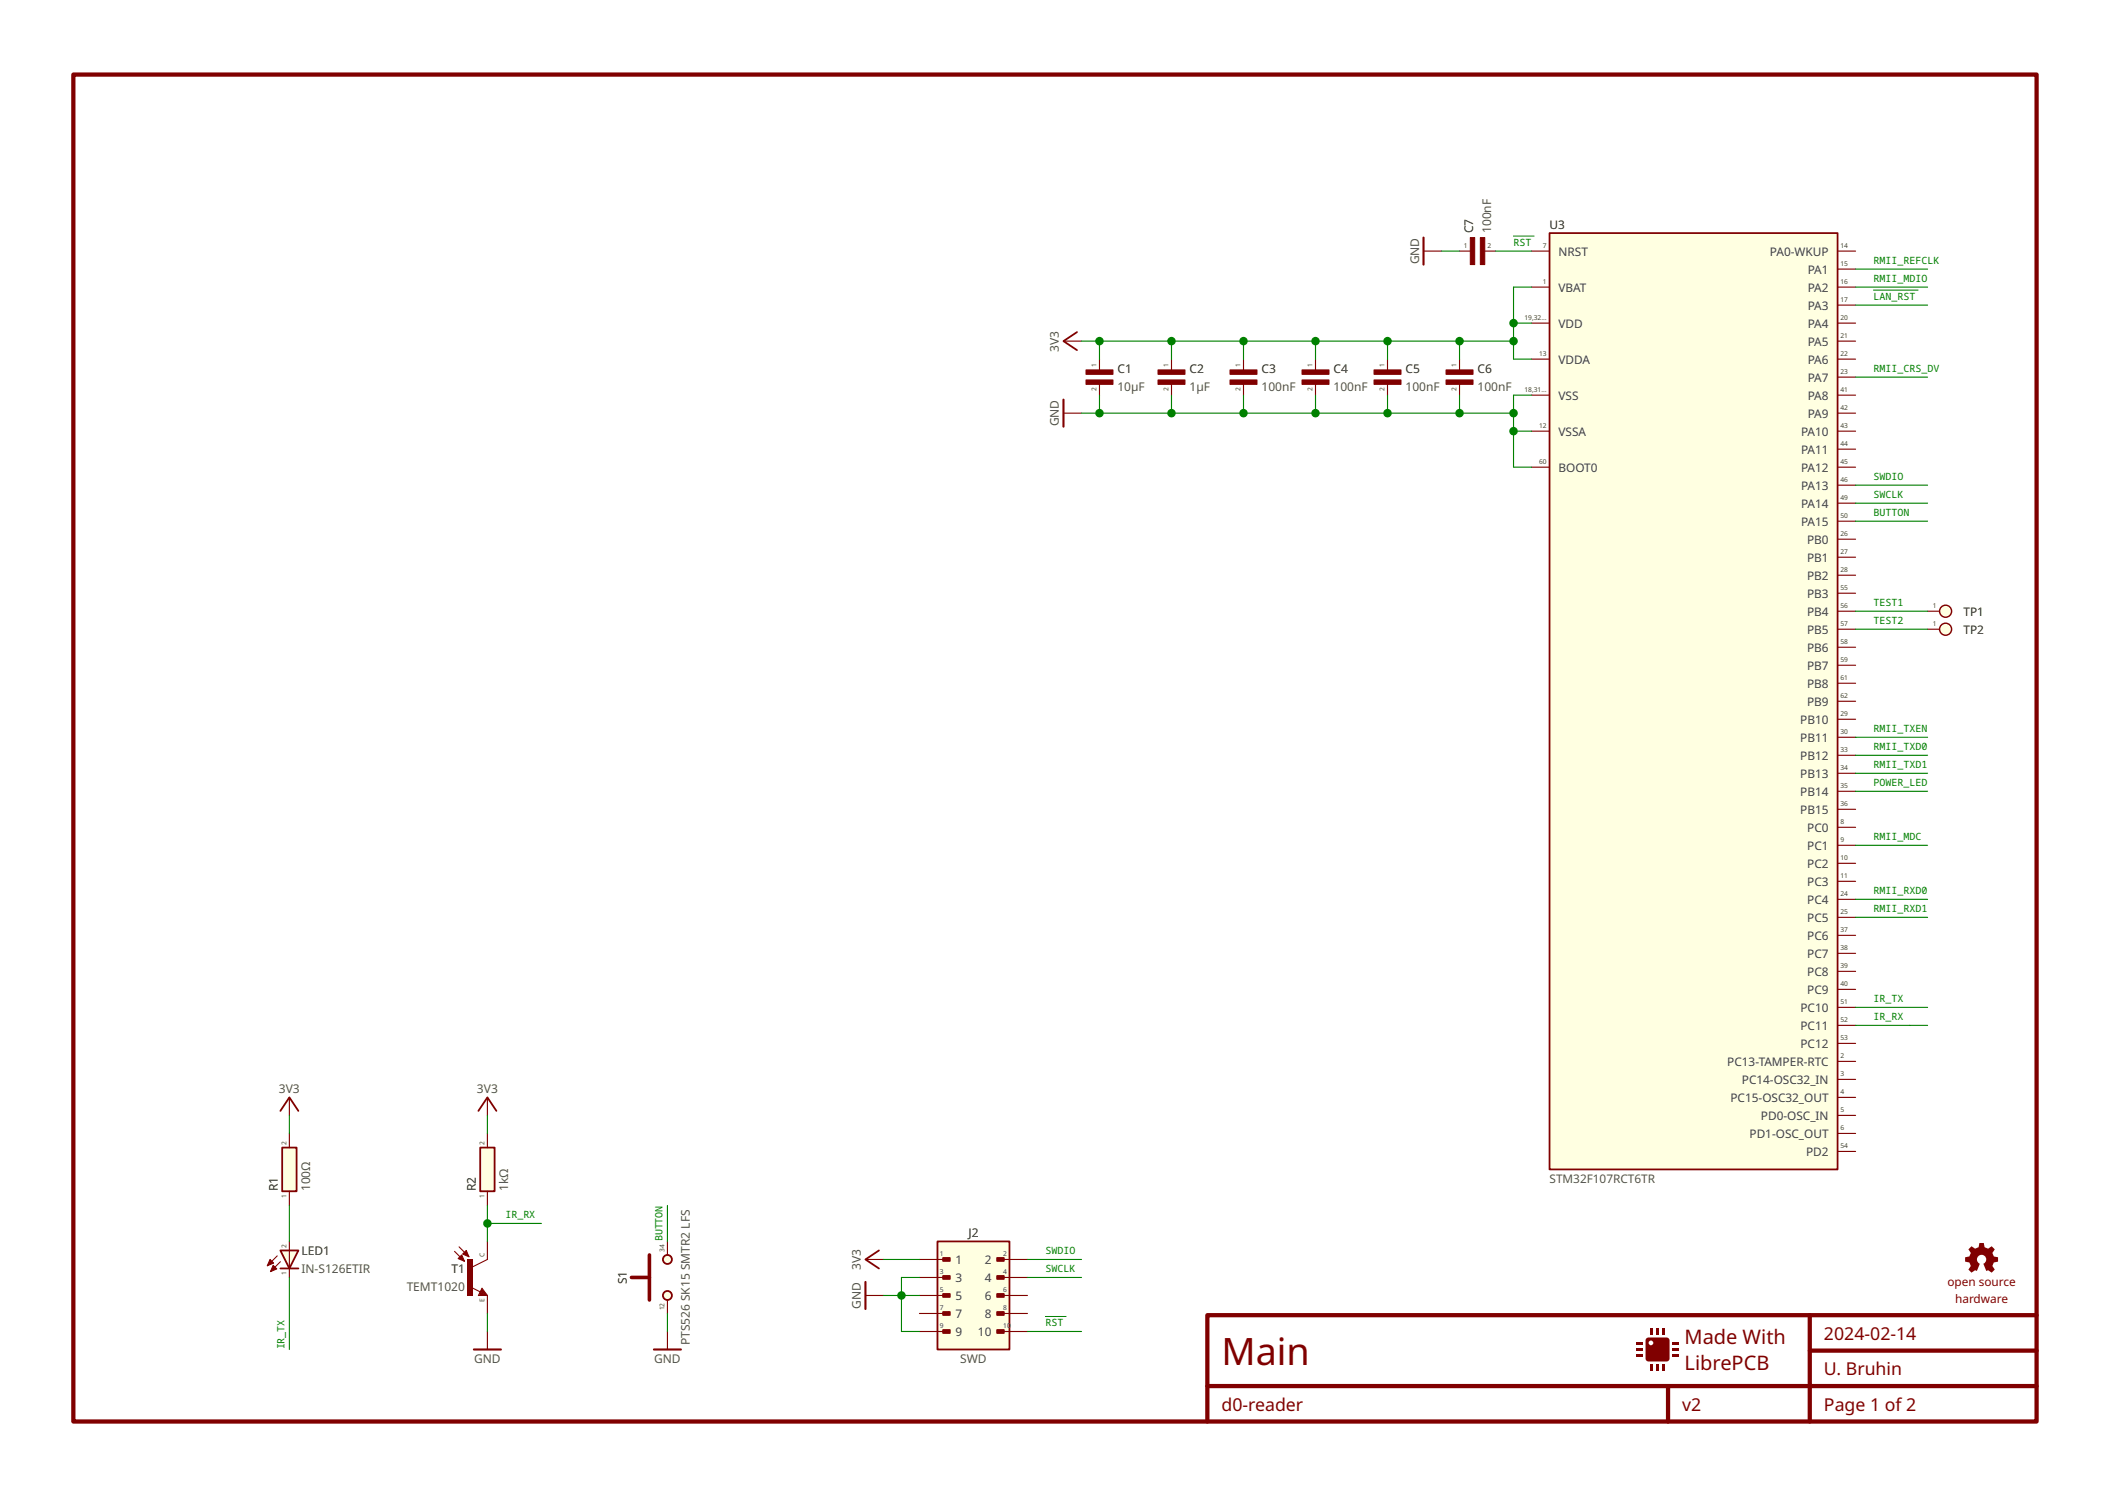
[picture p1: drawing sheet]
<svg xmlns="http://www.w3.org/2000/svg" width="298mm" height="211mm" viewBox="0 0 298 211" stroke-linecap="round" stroke-linejoin="round" font-family="sans-serif">
<path d="M67.8 161.9h2v6.2h-2z" fill-rule="evenodd" fill="#ffffe1" stroke="#800000" stroke-width=".25"/>
<path d="M195.8 50.7v1.5M195.8 54.2v1.6M68.8 159.9v2M68.8 168.1v2M68.8 187.9v2.5" fill="none" stroke="#800000" stroke-width=".16"/>
<path d="M66.9 190.4h3.8" fill="none" stroke="#800000" stroke-width=".3"/>
<g fill="#800000" stroke="#800000" stroke-width=".15">
<path d="M193.9 52.2h3.8v.6h-3.8z" fill-rule="evenodd"/>
<path d="M193.9 53.6h3.8v.6h-3.8z" fill-rule="evenodd"/>
</g>
<path d="M132.3 175.2h10.2v15.2h-10.2z" fill-rule="evenodd" fill="#ffffe1" stroke="#800000" stroke-width=".25"/>
<g fill="#800000" stroke="#800000" stroke-width=".25">
<path d="M133.1 177.5h1v.4h-1z" fill-rule="evenodd"/>
<path d="M140.7 177.5h1v.4h-1z" fill-rule="evenodd"/>
<path d="M133.1 180.1h1v.4h-1z" fill-rule="evenodd"/>
<path d="M140.7 180.1h1v.4h-1z" fill-rule="evenodd"/>
<path d="M133.1 182.6h1v.4h-1z" fill-rule="evenodd"/>
<path d="M140.7 182.6h1v.4h-1z" fill-rule="evenodd"/>
<path d="M133.1 185.1h1v.5h-1z" fill-rule="evenodd"/>
<path d="M140.7 185.1h1v.5h-1z" fill-rule="evenodd"/>
<path d="M133.1 187.7h1v.4h-1z" fill-rule="evenodd"/>
<path d="M140.7 187.7h1v.4h-1z" fill-rule="evenodd"/>
</g>
<path d="M129.8 177.7h3.8M141.2 177.7h3.8M129.8 182.8h3.8M129.8 187.9h3.8M129.8 180.3h3.8M129.8 185.3h3.8M141.2 182.8h3.8M141.2 187.9h3.8M141.2 180.3h3.8M141.2 185.3h3.8" fill="none" stroke="#800000" stroke-width=".16"/>
<path d="M39.8 161.9h2.1v6.2h-2.1z" fill-rule="evenodd" fill="#ffffe1" stroke="#800000" stroke-width=".25"/>
<path d="M175.5 50.7v1.5M175.5 54.2v1.6M185.7 50.7v1.5M185.7 54.2v1.6M40.8 159.9v2M40.8 168.1v2M122.2 177.7h2.5M122.2 182.8h2.5" fill="none" stroke="#800000" stroke-width=".16"/>
<path d="M122.2 180.9v3.8" fill="none" stroke="#800000" stroke-width=".3"/>
<g fill="#800000" stroke="#800000" stroke-width=".15">
<path d="M183.8 52.2h3.8v.6h-3.8z" fill-rule="evenodd"/>
<path d="M183.8 53.6h3.8v.6h-3.8z" fill-rule="evenodd"/>
<path d="M173.6 52.2h3.8v.6h-3.8z" fill-rule="evenodd"/>
<path d="M173.6 53.6h3.8v.6h-3.8z" fill-rule="evenodd"/>
</g>
<path d="M124.1 176.5l-1.9 1.2 1.9 1.3" fill="none" stroke="#800000" stroke-width=".25"/>
<g fill="#ffffe1" stroke="#800000" stroke-width=".25">
<path d="M39.6 176.5h2.5l-1.3 2.5z"/>
<path d="M39.6 179h2.5z"/>
</g>
<path d="M40.8 176.5v2.5z" fill="#ffffe1" stroke="#800000" stroke-width=".16"/>
<g fill="#ffffe1" stroke="#800000" stroke-width=".15">
<path d="M39.1 177.2l-1.4 1.4z"/>
<path d="M38.2 179.4l1.4-1.4z"/>
</g>
<g fill="#800000" stroke="#800000" stroke-width=".15">
<path d="M38.1 177.7l.5 .5-.9 .4z"/>
<path d="M38.6 178.5l.5 .6-.9 .3z"/>
</g>
<path d="M40.8 175.2v1.3M40.8 179v1.3" fill="none" stroke="#800000" stroke-width=".16"/>
<circle cx="274.6" cy="88.8" r=".85" fill="#ffffe1" stroke="#800000" stroke-width=".2"/>
<path d="M150.1 58.3h2.5M165.3 50.7v1.5M165.3 54.2v1.6M272.1 88.8h1.7" fill="none" stroke="#800000" stroke-width=".16"/>
<g fill="#800000" stroke="#800000" stroke-width=".15">
<path d="M163.4 52.2h3.9v.6h-3.9z" fill-rule="evenodd"/>
<path d="M163.4 53.6h3.9v.6h-3.9z" fill-rule="evenodd"/>
</g>
<path d="M150.1 56.4v3.8" fill="none" stroke="#800000" stroke-width=".3"/>
<circle cx="274.6" cy="86.3" r=".85" fill="#ffffe1" stroke="#800000" stroke-width=".2"/>
<path d="M272.1 86.3h1.7" fill="none" stroke="#800000" stroke-width=".16"/>
<g fill="#ffffe1" stroke="#800000" stroke-width=".15">
<path d="M66.8 178.7l2-1z"/>
<path d="M68 181.8l.8 1z"/>
<path d="M67.5 182.8h1.3z"/>
<path d="M68 181.8l-.5 1z"/>
<path d="M66.6 181.7l1.2 .6z"/>
</g>
<g fill="#ffffe1" stroke="#800000" stroke-width=".25">
<path d="M67.8 182.7h.7z"/>
<path d="M68 182l.5 .7z"/>
<path d="M68 182l-.2 .6z"/>
<path d="M67.8 182.6h.4z"/>
<path d="M68 182.3l.2 .3z"/>
</g>
<path d="M66 177.7h.8v5.1h-.8z" fill-rule="evenodd" fill="#800000"/>
<path d="M65.3 177l.5-.5 .4 .8z" fill="#800000" stroke="#800000" stroke-width=".15"/>
<g fill="#ffffe1" stroke="#800000" stroke-width=".15">
<path d="M64.8 175.9l1.4 1.4z"/>
<path d="M64.2 176.6l1.4 1.4z"/>
</g>
<path d="M64.7 177.6l.5-.5 .4 .9z" fill="#800000" stroke="#800000" stroke-width=".15"/>
<path d="M68.8 175.2v2.5M68.8 182.8v2.5" fill="none" stroke="#800000" stroke-width=".16"/>
<path d="M218.7 32.9h40.7v132.1h-40.7z" fill-rule="evenodd" fill="#ffffe1" stroke="#800000" stroke-width=".25"/>
<g fill="none" stroke="#800000" stroke-width=".16">
<path d="M216.2 35.4h2.5M259.4 35.4h2.5M259.4 38h2.5M150.1 48.1h2.5M216.2 55.8h2.5M216.2 40.5h2.5M216.2 45.6h2.5M216.2 50.7h2.5M259.4 55.8h2.5M259.4 40.5h2.5M259.4 48.1h2.5M259.4 43.1h2.5"/>
<path d="M259.4 45.6h2.5M259.4 58.3h2.5M259.4 50.7h2.5M259.4 53.2h2.5M216.2 60.8h2.5M216.2 65.9h2.5M259.4 60.8h2.5M259.4 71h2.5M259.4 65.9h2.5M259.4 73.5h2.5M259.4 63.4h2.5M259.4 78.6h2.5"/>
<path d="M259.4 76.1h2.5M259.4 68.5h2.5M259.4 99h2.5M259.4 81.2h2.5M259.4 96.4h2.5M259.4 83.7h2.5M259.4 91.3h2.5M259.4 93.9h2.5M259.4 86.3h2.5M259.4 88.8h2.5M259.4 104h2.5M259.4 116.7h2.5"/>
<path d="M259.4 111.7h2.5M259.4 114.2h2.5M259.4 109.1h2.5M259.4 119.3h2.5M259.4 106.6h2.5M259.4 101.5h2.5M259.4 132h2.5M259.4 137.1h2.5M259.4 121.8h2.5M259.4 139.6h2.5M259.4 134.5h2.5M259.4 124.4h2.5"/>
<path d="M259.4 126.9h2.5M259.4 129.4h2.5M40.8 154.9v2.5M259.4 149.8h2.5M259.4 144.7h2.5M259.4 154.9h2.5M259.4 147.2h2.5M259.4 157.4h2.5M259.4 159.9h2.5M259.4 142.2h2.5M259.4 152.3h2.5M259.4 162.5h2.5"/>
</g>
<path d="M152 46.9l-1.9 1.2 1.9 1.3M39.6 156.8l1.2-1.9 1.3 1.9" fill="none" stroke="#800000" stroke-width=".25"/>
<path d="M277.8 176.3l.5-.4 .5 .3 .5-.2 .1-.6h.6l.1 .6 .5 .2 .5-.3 .4 .4-.3 .5 .2 .5 .6 .1v.6l-.6 .2-.2 .4 .3 .6-.4 .4-.5-.3h-.2l-.4-.9a.67 .67 0 0 0 .2-1.1 .67 .67 0 0 0-1 0 .67 .67 0 0 0 .2 1.1l-.4 .9h-.2l-.5 .3-.5-.4 .4-.6-.2-.4-.6-.2v-.6l.6-.1 .2-.5z" fill-rule="evenodd" fill="#800000"/>
<path d="M10.4 10.5h277.1v190.1h-277.1zM170.4 195.6h117.1M235.4 195.6v5M255.4 185.6v15M255.4 190.6h32.1M287.5 185.6h-117.1v15" fill="none" stroke="#800000" stroke-width=".6"/>
<g fill="#800000" stroke="#800000" stroke-width=".15">
<path d="M204.1 52.2h3.8v.6h-3.8z" fill-rule="evenodd"/>
<path d="M204.1 53.6h3.8v.6h-3.8z" fill-rule="evenodd"/>
</g>
<path d="M200.9 35.4h2.6M206 50.7v1.5M206 54.2v1.6M94.2 187.9v2.5" fill="none" stroke="#800000" stroke-width=".16"/>
<path d="M200.9 33.5v3.8M92.3 190.4h3.8" fill="none" stroke="#800000" stroke-width=".3"/>
<g fill="#800000">
<path d="M232.3 188.9l.4-.2 2.7 .1 .2 .4v2.7l-.4 .2h-2.7l-.2-.4v-2.2h.4a.33 .33 0 0 0 .4 .3 .33 .33 0 0 0 .2-.5 .33 .33 0 0 0-.6 0v.2h-.4z" fill-rule="evenodd"/>
<path d="M236.1 190.2h.8v.4h-.8z" fill-rule="evenodd"/>
<path d="M236.1 191.1h.8v.4h-.8z" fill-rule="evenodd"/>
<path d="M236.1 189.4h.8v.4h-.8z" fill-rule="evenodd"/>
<path d="M231 189.4h.8v.4h-.8z" fill-rule="evenodd"/>
<path d="M231 190.2h.8v.4h-.8z" fill-rule="evenodd"/>
<path d="M231 191.1h.8v.4h-.8z" fill-rule="evenodd"/>
<path d="M233.7 187.5h.5v.8h-.5z" fill-rule="evenodd"/>
<path d="M234.6 187.5h.4v.8h-.4z" fill-rule="evenodd"/>
<path d="M232.9 187.5h.4v.8h-.4z" fill-rule="evenodd"/>
<path d="M233.7 192.5h.5v.9h-.5z" fill-rule="evenodd"/>
<path d="M234.6 192.5h.4v.9h-.4z" fill-rule="evenodd"/>
<path d="M232.9 192.5h.4v.9h-.4z" fill-rule="evenodd"/>
</g>
<g fill="#800000" stroke="#800000" stroke-width=".15">
<path d="M153.3 52.2h3.8v.6h-3.8z" fill-rule="evenodd"/>
<path d="M153.3 53.6h3.8v.6h-3.8z" fill-rule="evenodd"/>
<path d="M207.5 33.5h.6v3.8h-.6z" fill-rule="evenodd"/>
<path d="M208.9 33.5h.7v3.8h-.7z" fill-rule="evenodd"/>
</g>
<path d="M206 35.4h1.5M209.6 35.4h1.5M155.2 50.7v1.5M155.2 54.2v1.6M68.8 154.9v2.5" fill="none" stroke="#800000" stroke-width=".16"/>
<path d="M67.5 156.8l1.3-1.9 1.3 1.9" fill="none" stroke="#800000" stroke-width=".25"/>
<g fill="#ffffe1" stroke="#800000" stroke-width=".51">
<path d="M91.7 177.1v6.3z"/>
<path d="M89.1 180.3h2.6z"/>
</g>
<g fill="#ffffe1" stroke="#800000" stroke-width=".25">
<circle cx="94.2" cy="182.8" r=".64"/>
<circle cx="94.2" cy="177.7" r=".64"/>
</g>
<path d="M94.2 175.2v1.9M94.2 183.4v1.9" fill="none" stroke="#800000" stroke-width=".16"/>
<g fill="none" stroke="#008000" stroke-width=".16">
<path d="M203.5 35.4h2.5M211.1 35.4h5.1M261.9 38h10.2M152.6 58.3h61M152.6 48.1h61M155.2 48.1v2.6M155.2 55.8v2.5M165.3 48.1v2.6M165.3 55.8v2.5M175.5 48.1v2.6M175.5 55.8v2.5M185.7 48.1v2.6"/>
<path d="M185.7 55.8v2.5M195.8 48.1v2.6M195.8 55.8v2.5M206 48.1v2.6M206 55.8v2.5M213.6 45.6h2.6M216.2 55.8h-2.6v10.1h2.6M216.2 40.5h-2.6v10.2h2.6M261.9 53.2h10.2M261.9 43.1h10.2M261.9 40.5h10.2M213.6 60.8h2.6"/>
<path d="M261.9 71h10.2M261.9 73.5h10.2M261.9 68.5h10.2M261.9 88.8h10.2M261.9 86.3h10.2M261.9 104h10.2M261.9 109.1h10.2M261.9 106.6h10.2M261.9 119.3h10.2M261.9 111.7h10.2M261.9 129.4h10.2M261.9 126.9h10.2"/>
<path d="M40.8 157.4v2.5M68.8 157.4v2.5M261.9 144.7h10.2M261.9 142.2h10.2M40.8 170.1v5.1M68.8 170.1v5.1M68.8 172.6h7.6M94.2 170.1v5.1M124.7 177.7h5.1M145 177.7h7.6M40.8 180.3v10.1M68.8 185.3v2.6"/>
<path d="M94.2 185.3v2.6M124.7 182.8h5.1M129.8 180.3h-2.6v7.6h2.6M145 180.3h7.6M145 187.9h7.6"/>
</g>
<g fill="#008000">
<circle cx="68.8" cy="172.6" r=".6"/>
<circle cx="127.2" cy="182.8" r=".6"/>
<circle cx="175.5" cy="58.3" r=".6"/>
<circle cx="206" cy="58.3" r=".6"/>
<circle cx="213.6" cy="60.8" r=".6"/>
<circle cx="213.6" cy="58.3" r=".6"/>
<circle cx="195.8" cy="58.3" r=".6"/>
<circle cx="165.3" cy="58.3" r=".6"/>
<circle cx="185.7" cy="58.3" r=".6"/>
<circle cx="155.2" cy="58.3" r=".6"/>
<circle cx="206" cy="48.1" r=".6"/>
<circle cx="165.3" cy="48.1" r=".6"/>
<circle cx="185.7" cy="48.1" r=".6"/>
<circle cx="175.5" cy="48.1" r=".6"/>
<circle cx="155.2" cy="48.1" r=".6"/>
<circle cx="213.6" cy="48.1" r=".6"/>
<circle cx="195.8" cy="48.1" r=".6"/>
<circle cx="213.6" cy="45.6" r=".6"/>
</g>
<path d="M213.6 33.3h2.9M264.4 40.9h6.3M147.6 185.8h2.8" fill="none" stroke="#008000" stroke-width=".14"/>
<text font-size="5.3" fill="#800000" x="172.4" y="192.6">Main</text>
<g font-size="2.8" fill="#800000">
<text x="237.8" y="189.6">Made With</text>
<text x="237.8" y="193.4">LibrePCB</text>
</g>
<g font-size="2.5" fill="#800000">
<text x="257.4" y="189.1">2024-02-14</text>
<text x="257.4" y="194.1">U. Bruhin</text>
<text x="172.4" y="199.1">d0-reader</text>
<text x="237.4" y="199.1">v2</text>
<text x="257.4" y="199.1">Page 1 of 2</text>
</g>
<g font-size="1.7" fill="#202020">
<text x="207.9" y="32.9" transform="rotate(-90 207.9 32.9)">C7</text>
<text x="218.7" y="32.3">U3</text>
<text x="157.7" y="52.6">C1</text>
<text x="167.9" y="52.6">C2</text>
<text x="178.1" y="52.6">C3</text>
<text x="188.2" y="52.6">C4</text>
<text x="198.4" y="52.6">C5</text>
<text x="208.5" y="52.6">C6</text>
<text x="277.2" y="89.4">TP2</text>
<text x="277.2" y="86.9">TP1</text>
<text x="39.2" y="168.1" transform="rotate(-90 39.2 168.1)">R1</text>
<text x="67.1" y="168.1" transform="rotate(-90 67.1 168.1)">R2</text>
<text x="42.5" y="177.1">LED1</text>
<text x="63.7" y="179.6">T1</text>
<text x="136.7" y="174.5">J2</text>
<text x="88.5" y="181.2" transform="rotate(-90 88.5 181.2)">S1</text>
</g>
<g font-size="1.7" fill="#505050">
<text x="210.5" y="32.9" transform="rotate(-90 210.5 32.9)">100nF</text>
<text x="200.3" y="37.3" transform="rotate(-90 200.3 37.3)">GND</text>
<text x="149.5" y="49.6" transform="rotate(-90 149.5 49.6)">3V3</text>
<text x="157.7" y="55.1">10μF</text>
<text x="167.9" y="55.1">1μF</text>
<text x="178.1" y="55.1">100nF</text>
<text x="188.2" y="55.1">100nF</text>
<text x="198.4" y="55.1">100nF</text>
<text x="208.5" y="55.1">100nF</text>
<text x="149.5" y="60.2" transform="rotate(-90 149.5 60.2)">GND</text>
<text x="39.4" y="154.2">3V3</text>
<text x="67.3" y="154.2">3V3</text>
<text x="218.7" y="166.9">STM32F107RCT6TR</text>
<text x="43.8" y="168.1" transform="rotate(-90 43.8 168.1)">100Ω</text>
<text x="71.7" y="168.1" transform="rotate(-90 71.7 168.1)">1kΩ</text>
<text x="42.5" y="179.6">IN-S126ETIR</text>
<text x="121.5" y="179.2" transform="rotate(-90 121.5 179.2)">3V3</text>
<text x="57.4" y="182.2">TEMT1020</text>
<text x="121.5" y="184.7" transform="rotate(-90 121.5 184.7)">GND</text>
<text x="97.4" y="189.8" transform="rotate(-90 97.4 189.8)">PTS526 SK15 SMTR2 LFS</text>
<text x="66.9" y="192.3">GND</text>
<text x="92.3" y="192.3">GND</text>
<text x="135.5" y="192.3">SWD</text>
</g>
<g font-size="1.7" fill="#404040">
<text x="220" y="41.1">VBAT</text>
<text x="220" y="36.1">NRST</text>
<text x="249.8" y="36.1">PA0-WKUP</text>
<text x="255.2" y="41.1">PA2</text>
<text x="255.2" y="38.6">PA1</text>
<text x="220" y="46.2">VDD</text>
<text x="255.2" y="43.7">PA3</text>
<text x="255.2" y="46.2">PA4</text>
<text x="220" y="51.3">VDDA</text>
<text x="255.2" y="48.8">PA5</text>
<text x="255.2" y="51.3">PA6</text>
<text x="255.2" y="53.8">PA7</text>
<text x="220" y="56.4">VSS</text>
<text x="255.2" y="58.9">PA9</text>
<text x="255.2" y="56.4">PA8</text>
<text x="220" y="61.5">VSSA</text>
<text x="254.2" y="61.5">PA10</text>
<text x="254.2" y="64">PA11</text>
<text x="220" y="66.5">BOOT0</text>
<text x="254.2" y="71.6">PA14</text>
<text x="254.2" y="66.5">PA12</text>
<text x="254.2" y="69.1">PA13</text>
<text x="254.2" y="74.2">PA15</text>
<text x="255.1" y="76.7">PB0</text>
<text x="255.1" y="79.3">PB1</text>
<text x="255.1" y="81.8">PB2</text>
<text x="255.1" y="84.3">PB3</text>
<text x="255.1" y="86.9">PB4</text>
<text x="255.1" y="89.4">PB5</text>
<text x="255.1" y="92">PB6</text>
<text x="255.1" y="94.5">PB7</text>
<text x="255.1" y="99.6">PB9</text>
<text x="255.1" y="97">PB8</text>
<text x="254.1" y="104.7">PB11</text>
<text x="254.1" y="107.2">PB12</text>
<text x="254.1" y="102.1">PB10</text>
<text x="254.1" y="112.3">PB14</text>
<text x="254.1" y="109.7">PB13</text>
<text x="254.1" y="114.8">PB15</text>
<text x="255.1" y="117.4">PC0</text>
<text x="255.1" y="119.9">PC1</text>
<text x="255.1" y="122.4">PC2</text>
<text x="255.1" y="125">PC3</text>
<text x="255.1" y="127.5">PC4</text>
<text x="255.1" y="130.1">PC5</text>
<text x="255.1" y="132.6">PC6</text>
<text x="255.1" y="137.7">PC8</text>
<text x="255.1" y="135.2">PC7</text>
<text x="254.1" y="142.8">PC10</text>
<text x="255.1" y="140.2">PC9</text>
<text x="254.1" y="145.3">PC11</text>
<text x="254.1" y="147.9">PC12</text>
<text x="243.8" y="150.4">PC13-TAMPER-RTC</text>
<text x="244.3" y="155.5">PC15-OSC32_OUT</text>
<text x="245.9" y="152.9">PC14-OSC32_IN</text>
<text x="246.9" y="160.6">PD1-OSC_OUT</text>
<text x="248.6" y="158">PD0-OSC_IN</text>
<text x="254.9" y="163.1">PD2</text>
<text x="134.9" y="178.3">1</text>
<text x="139" y="178.3">2</text>
<text x="134.9" y="183.4">5</text>
<text x="134.9" y="180.9">3</text>
<text x="134.9" y="186">7</text>
<text x="139" y="183.4">6</text>
<text x="139" y="186">8</text>
<text x="139" y="180.9">4</text>
<text x="134.9" y="188.5">9</text>
<text x="138" y="188.5">10</text>
</g>
<g font-size="1.7" fill="#800000">
<text x="274.9" y="181.5">open source</text>
<text x="276" y="183.8">hardware</text>
</g>
<g font-size="1.4" fill="#008000">
<text x="213.6" y="34.7">RST</text>
<text x="264.4" y="39.8">RMII_MDIO</text>
<text x="264.4" y="37.3">RMII_REFCLK</text>
<text x="264.4" y="42.3">LAN_RST</text>
<text x="264.4" y="52.5">RMII_CRS_DV</text>
<text x="264.4" y="70.3">SWCLK</text>
<text x="264.4" y="67.8">SWDIO</text>
<text x="264.4" y="72.8">BUTTON</text>
<text x="264.4" y="88.1">TEST2</text>
<text x="264.4" y="85.5">TEST1</text>
<text x="264.4" y="103.3">RMII_TXEN</text>
<text x="264.4" y="105.9">RMII_TXD0</text>
<text x="264.4" y="108.4">RMII_TXD1</text>
<text x="264.4" y="111">POWER_LED</text>
<text x="264.4" y="118.6">RMII_MDC</text>
<text x="264.4" y="128.7">RMII_RXD1</text>
<text x="264.4" y="126.2">RMII_RXD0</text>
<text x="264.4" y="144">IR_RX</text>
<text x="264.4" y="141.4">IR_TX</text>
<text x="71.3" y="171.9">IR_RX</text>
<text x="93.5" y="175.2" transform="rotate(-90 93.5 175.2)">BUTTON</text>
<text x="147.6" y="179.6">SWCLK</text>
<text x="147.6" y="177">SWDIO</text>
<text x="40.1" y="190.4" transform="rotate(-90 40.1 190.4)">IR_TX</text>
<text x="147.6" y="187.2">RST</text>
</g>
<g font-size=".9" fill="#404040">
<text x="206.6" y="35">1</text>
<text x="210" y="35">2</text>
<text x="217.8" y="35">7</text>
<text x="259.8" y="35">14</text>
<text x="217.8" y="40.1">1</text>
<text x="259.8" y="40.1">16</text>
<text x="259.8" y="37.5">15</text>
<text x="215.2" y="45.2">19,32…</text>
<text x="259.8" y="47.7">21</text>
<text x="259.8" y="42.6">17</text>
<text x="259.8" y="45.2">20</text>
<text x="154.8" y="51.8" transform="rotate(-90 154.8 51.8)">1</text>
<text x="164.9" y="51.8" transform="rotate(-90 164.9 51.8)">1</text>
<text x="175.1" y="51.8" transform="rotate(-90 175.1 51.8)">1</text>
<text x="185.3" y="51.8" transform="rotate(-90 185.3 51.8)">1</text>
<text x="195.4" y="51.8" transform="rotate(-90 195.4 51.8)">1</text>
<text x="205.6" y="51.8" transform="rotate(-90 205.6 51.8)">1</text>
<text x="217.2" y="50.3">13</text>
<text x="259.8" y="50.3">22</text>
<text x="259.8" y="52.8">23</text>
<text x="154.8" y="55.2" transform="rotate(-90 154.8 55.2)">2</text>
<text x="164.9" y="55.2" transform="rotate(-90 164.9 55.2)">2</text>
<text x="175.1" y="55.2" transform="rotate(-90 175.1 55.2)">2</text>
<text x="185.3" y="55.2" transform="rotate(-90 185.3 55.2)">2</text>
<text x="195.4" y="55.2" transform="rotate(-90 195.4 55.2)">2</text>
<text x="205.6" y="55.2" transform="rotate(-90 205.6 55.2)">2</text>
<text x="215.2" y="55.3">18,31…</text>
<text x="259.8" y="57.9">42</text>
<text x="259.8" y="55.3">41</text>
<text x="217.2" y="65.5">60</text>
<text x="217.2" y="60.4">12</text>
<text x="259.8" y="60.4">43</text>
<text x="259.8" y="63">44</text>
<text x="259.8" y="65.5">45</text>
<text x="259.8" y="70.6">49</text>
<text x="259.8" y="68">46</text>
<text x="259.8" y="73.1">50</text>
<text x="259.8" y="75.7">26</text>
<text x="259.8" y="78.2">27</text>
<text x="259.8" y="80.7">28</text>
<text x="259.8" y="83.3">55</text>
<text x="259.8" y="85.8">56</text>
<text x="259.8" y="88.4">57</text>
<text x="272.8" y="88.4">1</text>
<text x="272.8" y="85.8">1</text>
<text x="259.8" y="96">61</text>
<text x="259.8" y="90.9">58</text>
<text x="259.8" y="93.4">59</text>
<text x="259.8" y="98.5">62</text>
<text x="259.8" y="101.1">29</text>
<text x="259.8" y="103.6">30</text>
<text x="259.8" y="106.2">33</text>
<text x="259.8" y="111.2">35</text>
<text x="259.8" y="113.8">36</text>
<text x="259.8" y="108.7">34</text>
<text x="259.8" y="116.3">8</text>
<text x="259.8" y="118.9">9</text>
<text x="259.8" y="121.4">10</text>
<text x="259.8" y="123.9">11</text>
<text x="259.8" y="131.6">37</text>
<text x="259.8" y="126.5">24</text>
<text x="259.8" y="129">25</text>
<text x="259.8" y="136.6">39</text>
<text x="259.8" y="134.1">38</text>
<text x="259.8" y="139.2">40</text>
<text x="259.8" y="141.7">51</text>
<text x="259.8" y="149.3">2</text>
<text x="259.8" y="144.3">52</text>
<text x="259.8" y="146.8">53</text>
<text x="259.8" y="154.4">4</text>
<text x="259.8" y="151.9">3</text>
<text x="40.4" y="161.5" transform="rotate(-90 40.4 161.5)">2</text>
<text x="68.4" y="161.5" transform="rotate(-90 68.4 161.5)">2</text>
<text x="259.8" y="157">5</text>
<text x="259.8" y="159.5">6</text>
<text x="259.8" y="162.1">54</text>
<text x="40.4" y="169" transform="rotate(-90 40.4 169)">1</text>
<text x="68.4" y="169" transform="rotate(-90 68.4 169)">1</text>
<text x="40.4" y="179.9" transform="rotate(-90 40.4 179.9)">1</text>
<text x="40.4" y="176.1" transform="rotate(-90 40.4 176.1)">2</text>
<text x="68.4" y="177.3" transform="rotate(-90 68.4 177.3)">C</text>
<text x="93.8" y="176.7" transform="rotate(-90 93.8 176.7)">34</text>
<text x="132.7" y="177.3">1</text>
<text x="132.7" y="179.8">3</text>
<text x="141.6" y="177.3">2</text>
<text x="141.6" y="179.8">4</text>
<text x="68.4" y="183.7" transform="rotate(-90 68.4 183.7)">E</text>
<text x="93.8" y="184.9" transform="rotate(-90 93.8 184.9)">12</text>
<text x="132.7" y="182.4">5</text>
<text x="132.7" y="184.9">7</text>
<text x="141.6" y="182.4">6</text>
<text x="141.6" y="184.9">8</text>
<text x="132.7" y="187.5">9</text>
<text x="141.6" y="187.5">10</text>
</g>
</svg>
